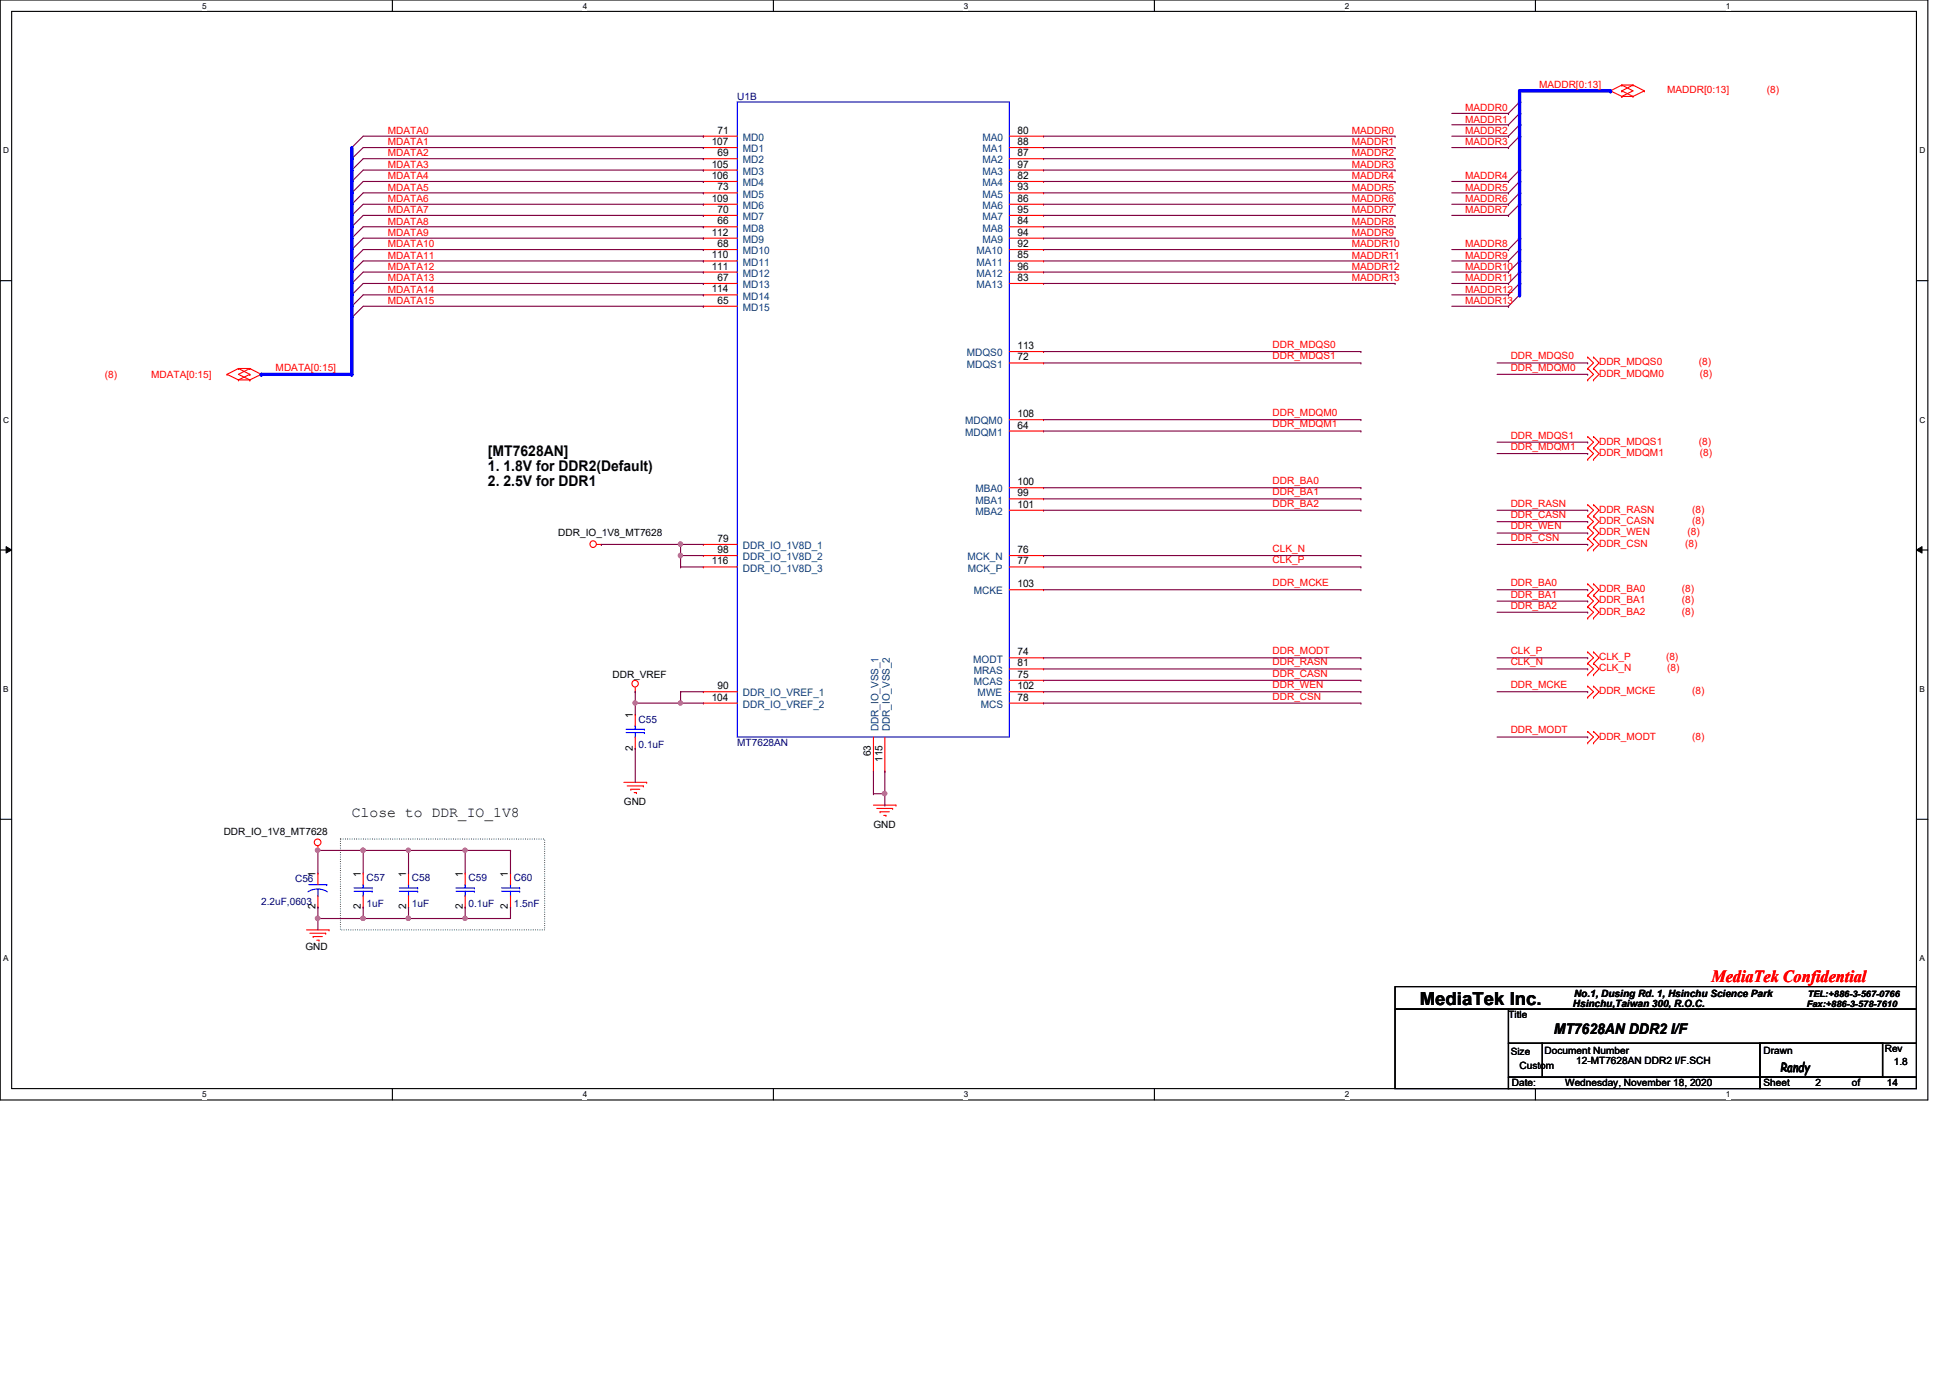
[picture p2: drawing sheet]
<svg xmlns="http://www.w3.org/2000/svg" width="297mm" height="210mm" viewBox="0 0 297 210" stroke-linecap="round" stroke-linejoin="round" font-family="sans-serif">
<path d="M0 0h293.7v167.6h-293.7zM1.8 1.7h290.1v164.1h-290.1z" fill="none" stroke="#000" stroke-width=".17"/>
<g fill="#fff">
<path d="M30.8 .2h.7v1.4h-.7z"/>
<path d="M30.8 166h.7v1.4h-.7z"/>
</g>
<path d="M59.8 0v1.7M59.8 165.8v1.8" fill="none" stroke="#000" stroke-width=".17"/>
<g fill="#fff">
<path d="M88.8 .2h.6v1.4h-.6z"/>
<path d="M88.8 166h.6v1.4h-.6z"/>
</g>
<path d="M117.8 0v1.7M117.8 165.8v1.8" fill="none" stroke="#000" stroke-width=".17"/>
<g fill="#fff">
<path d="M146.8 .2h.7v1.4h-.7z"/>
<path d="M146.8 166h.7v1.4h-.7z"/>
</g>
<path d="M175.8 0v1.7M175.8 165.8v1.8" fill="none" stroke="#000" stroke-width=".17"/>
<g fill="#fff">
<path d="M204.8 .2h.7v1.4h-.7z"/>
<path d="M204.8 166h.7v1.4h-.7z"/>
</g>
<path d="M233.9 0v1.7M233.9 165.8v1.8" fill="none" stroke="#000" stroke-width=".17"/>
<g fill="#fff">
<path d="M262.9 .2h.7v1.4h-.7z"/>
<path d="M262.9 166h.7v1.4h-.7z"/>
<path d="M.5 22.2h.9v1.4h-.9z"/>
<path d="M292.4 22.2h.9v1.4h-.9z"/>
<path d="M.5 63.2h.9v1.4h-.9z"/>
<path d="M292.4 63.2h.9v1.4h-.9z"/>
</g>
<path d="M0 42.8h1.8M291.9 42.8h1.8" fill="none" stroke="#000" stroke-width=".17"/>
<g fill="#fff">
<path d="M.5 104.3h.8v1.4h-.8z"/>
<path d="M292.4 104.3h.8v1.4h-.8z"/>
</g>
<path d="M0 83.8h1.8M291.9 83.8h1.8" fill="none" stroke="#000" stroke-width=".17"/>
<path d="M.9 83.3l.9 .5-.9 .4zM291.9 83.8l.9-.5v.9z" fill="#000"/>
<path d="M.9 83.3l.9 .5-.9 .4zM291.9 83.8l.9-.5v.9z" fill="none" stroke="#000" stroke-width=".15"/>
<g fill="#fff">
<path d="M.5 145.3h.8v1.4h-.8z"/>
<path d="M292.4 145.3h.8v1.4h-.8z"/>
</g>
<g fill="none" stroke="#000" stroke-width=".17">
<path d="M0 124.8h1.8M291.9 124.8h1.8M212.5 150.3h79.4v3.4h-79.4zM212.5 153.7h17.3v12.1h-17.3zM229.8 153.7h62.1v5.2h-62.1zM229.8 158.9h5.1v5.2h-5.1zM234.9 158.9h51.9v5.2h-51.9zM268.1 158.9h18.7v5.2h-18.7zM268.1 158.9h.1M268.1 158.9v5.2M286.8 158.9h5.1v5.2h-5.1zM229.8 164.1h38.3v1.7h-38.3z"/>
<path d="M268.1 164.1h23.8v1.7h-23.8z"/>
</g>
<path d="M51.9 127.8h31.1v13.8h-31.1z" fill="none" stroke="#008000" stroke-width=".17" stroke-dasharray="0 .3"/>
<g fill="none" stroke="#f00" stroke-width=".17">
<path d="M245.3 13.8h.1M245.3 13.8l1.8 .9M247.1 14.7h.1M247.1 13h.1M247.1 13.8h.1M247.1 13h1.6M247.1 14.7h1.6M247.1 13l-1.8 .8M247.1 13l1.6 .8-1.6 .9M247.1 13.8l1.6 .9M248.7 13h.1M248.7 14.7h.1"/>
<path d="M248.7 13l1.8 .8M248.7 13l-1.6 .8M250.5 13.8h.1M250.5 13.8l-1.8 .9M107.1 22.5h.1M107.1 20.7h.1M107.1 25.9h.1M107.1 27.6h.1M107.1 29.4h.1M107.1 31.1h.1M107.1 32.8h.1M107.1 38h.1"/>
<path d="M107.1 36.3h.1M107.1 24.2h.1M107.1 39.8h.1M107.1 34.5h.1M107.1 22.5h5.2M107.1 20.7h5.2M107.1 25.9h5.2M107.1 27.6h5.2M107.1 29.4h5.2M107.1 31.1h5.2M107.1 32.8h5.2M107.1 38h5.2"/>
<path d="M107.1 36.3h5.2M107.1 24.2h5.2M107.1 39.8h5.2M107.1 34.5h5.2M153.8 22.5h5.2M153.8 20.7h5.2M153.8 25.9h5.2M153.8 27.6h5.2M153.8 29.4h5.2M153.8 31.1h5.2M153.8 32.8h5.2M153.8 38h5.2"/>
<path d="M153.8 36.3h5.2M153.8 24.2h5.2M153.8 39.8h5.2M153.8 34.5h5.2M159 20.7h.1M159 22.5h.1M159 24.2h.1M159 25.9h.1M159 27.6h.1M159 29.4h.1M159 31.1h.1M159 32.8h.1"/>
<path d="M159 34.5h.1M159 36.3h.1M159 38h.1M159 39.8h.1M34.6 57h.1M34.6 57l1.7 .9M36.3 57.9h.1M36.3 56.1h.1M36.3 57.9h1.8M36.3 56.1h1.8M36.3 56.1l-1.7 .9M36.3 56.1l1.8 .9"/>
<path d="M38.1 56.1h.1M38.1 57.9h.1M38.1 57h.1M38.1 56.1l1.7 .9M38.1 56.1l-1.8 .9 1.8 .9M38.1 57l-1.8 .9M39.8 57h.1M39.8 57l-1.7 .9M107.1 41.4h.1M107.1 43.2h.1M107.1 44.9h.1M107.1 46.7h.1"/>
<path d="M107.1 41.4h5.2M107.1 43.2h5.2M107.1 44.9h5.2M107.1 46.7h5.2M153.8 55.3h5.2M153.8 41.4h5.2M153.8 43.2h5.2M153.8 53.6h5.2M159 55.3h.1M159 41.4h.1M159 53.6h.1M159 43.2h.1"/>
<path d="M241.8 56.1h.1M241.8 54.4h.1M241.8 57.9h.1M241.8 54.4l.9 .9-.9 .8M241.8 56.1l.9 .9-.9 .9M242.7 56.1h.1M242.7 54.4h.1M242.7 57.9h.1M242.7 54.4l.9 .9-.9 .8M242.7 56.1l.9 .9-.9 .9M153.8 63.9h5.2M153.8 65.7h5.2"/>
<path d="M153.8 74.3h5.2M153.8 76h5.2M153.8 77.7h5.2M159 63.9h.1M159 65.7h.1M159 74.3h.1M159 76h.1M159 77.7h.1M241.8 68.2h.1M241.8 66.5h.1M241.8 70h.1M241.8 78.6h.1"/>
<path d="M241.8 76.9h.1M241.8 66.5l.9 .9-.9 .8M241.8 68.2l.9 .9-.9 .9M241.8 76.9l.9 .8-.9 .9M241.8 78.6l.9 .9-.9 .8M242.7 68.2h.1M242.7 66.5h.1M242.7 70h.1M242.7 78.6h.1M242.7 76.9h.1M242.7 66.5l.9 .9-.9 .8M242.7 68.2l.9 .9-.9 .9"/>
<path d="M242.7 76.9l.9 .8-.9 .9M242.7 78.6l.9 .9-.9 .8M90.9 82.9h.7M91.6 82.9h.1M107.1 82.9h.1M107.1 84.6h.1M107.1 86.4h.1M107.1 82.9h5.2M107.1 84.6h5.2M107.1 86.4h5.2M153.8 84.6h5.2M153.8 89.8h5.2"/>
<path d="M153.8 86.4h5.2M159 84.6h.1M159 89.8h.1M159 86.4h.1M241.8 80.3h.1M241.8 82h.1M241.8 83.8h.1M241.8 90.7h.1M241.8 88.9h.1M241.8 92.4h.1M241.8 94.1h.1M241.8 99.3h.1"/>
<path d="M241.8 80.3l.9 .9-.9 .8M241.8 82l.9 .9-.9 .9M241.8 88.9l.9 .9-.9 .9M241.8 90.7l.9 .9-.9 .8M241.8 92.4l.9 .9-.9 .8M241.8 99.3l.9 .9-.9 .8M242.7 80.3h.1M242.7 82h.1M242.7 83.8h.1M242.7 90.7h.1M242.7 88.9h.1M242.7 92.4h.1"/>
<path d="M242.7 94.1h.1M242.7 99.3h.1M242.7 80.3l.9 .9-.9 .8M242.7 82l.9 .9-.9 .9M242.7 88.9l.9 .9-.9 .9M242.7 90.7l.9 .9-.9 .8M242.7 92.4l.9 .9-.9 .8M242.7 99.3l.9 .9-.9 .8M95 119.2h3.5M95.5 119.7h2.5M96.8 105.4h.1M96.8 108.8h.1"/>
<path d="M96.8 114h.1M96.8 104.7v.7M96.8 108.8v1.7M96.8 112.3v1.7M98 119.7h.1M98.5 119.2h.1M107.1 105.4h.1M107.1 107.1h.1M107.1 105.4h5.2M107.1 107.1h5.2M133.1 117.5h.1M133.1 112.3v5.2"/>
<path d="M134.8 117.5h.1M134.8 112.3v5.2M153.8 105.4h5.2M153.8 107.1h5.2M153.8 103.6h5.2M153.8 101.9h5.2M153.8 100.2h5.2M159 103.6h.1M159 101.9h.1M159 107.1h.1M159 105.4h.1M159 100.2h.1"/>
<path d="M241.8 101h.1M241.8 102.8h.1M241.8 106.2h.1M241.8 104.5h.1M241.8 113.2h.1M241.8 111.4h.1M241.8 101l.9 .9-.9 .9M241.8 104.5l.9 .9-.9 .8M241.8 111.4l.9 .9-.9 .9M242.7 101h.1M242.7 102.8h.1M242.7 106.2h.1"/>
<path d="M242.7 104.5h.1M242.7 113.2h.1M242.7 111.4h.1M242.7 101l.9 .9-.9 .9M242.7 104.5l.9 .9-.9 .8M242.7 111.4l.9 .9-.9 .9M48.4 129.5h.1M48.4 133h.1M48.4 138.2h.1M48.4 128.9v.6M48.4 133v1.7M48.4 136.4v1.8"/>
<path d="M55.3 133h.1M55.3 138.2h.1M55.3 133v1.7M55.3 136.4v1.8M62.2 133h.1M62.2 138.2h.1M62.2 133v1.7M62.2 136.4v1.8M70.9 133h.1M70.9 138.2h.1M70.9 133v1.7M70.9 136.4v1.8"/>
<path d="M77.8 133h.1M77.8 138.2h.1M77.8 133v1.7M77.8 136.4v1.8M96.1 120.2h.1M96.1 120.2h1.3M96.6 120.7h.3M96.9 120.7h.1M133.1 122.6h3.4M133.6 123.1h2.4M134.1 123.7h.1M134.1 123.7h1.4"/>
<path d="M134.6 124.2h.4M135 124.2h.1M136 123.1h.1M136.5 122.6h.1M46.7 141.6h3.4M47.2 142.2h2.4M47.7 142.7h.1M47.7 142.7h1.4M48.3 143.2h.3M48.6 143.2h.1M49.6 142.2h.1M50.1 141.6h.1"/>
<circle cx="90.3" cy="82.9" r=".5"/>
<circle cx="96.7" cy="104.1" r=".5"/>
<circle cx="48.4" cy="128.3" r=".51"/>
</g>
<g fill="none" stroke="#800040" stroke-width=".17">
<path d="M229.8 17.3h.1M229.8 19h.1M231.5 15.5l-1.7 1.8M231.5 19l-1.7 1.7M231.5 17.3l-1.7 1.7M53.6 27.6h.1M53.6 29.4h.1M53.6 39.8h.1M53.6 24.2h.1M53.6 25.9h.1M53.6 34.5h.1M53.6 36.3h.1"/>
<path d="M53.6 32.8h.1M53.6 31.1h.1M53.6 38h.1M53.6 22.5h.1M55.3 25.9l-1.7 1.7M55.3 27.6l-1.7 1.8M55.3 38l-1.7 1.8M55.3 22.5l-1.7 1.7M55.3 24.2l-1.7 1.7M55.3 32.8l-1.7 1.7M55.3 34.5l-1.7 1.8M55.3 31.1l-1.7 1.7"/>
<path d="M55.3 29.4l-1.7 1.7M55.3 36.3l-1.7 1.7M55.3 39.8l-1.7 1.6M55.3 20.7l-1.7 1.8M229.8 38h.1M229.8 31.1h.1M229.8 20.7h.1M229.8 29.4h.1M229.8 32.8h.1M229.8 39.8h.1M229.8 27.6h.1M229.8 22.5h.1"/>
<path d="M231.5 36.3l-1.7 1.7M231.5 29.4l-1.7 1.7M231.5 27.6l-1.7 1.8M231.5 31.1l-1.7 1.7M231.5 38l-1.7 1.8M231.5 25.9l-1.7 1.7M231.5 39.8l-1.7 1.6M231.5 20.7l-1.7 1.8M53.6 48.4h.1M53.6 46.7h.1M53.6 43.2h.1M53.6 44.9h.1"/>
<path d="M53.6 41.4h.1M55.3 46.7l-1.7 1.7M55.3 44.9l-1.7 1.8M55.3 41.4l-1.7 1.8M55.3 43.2l-1.7 1.7M229.8 44.9h.1M229.8 43.2h.1M229.8 41.4h.1M229.8 46.7h.1M231.5 43.2l-1.7 1.7M231.5 41.4l-1.7 1.8M231.5 44.9l-1.7 1.8"/>
<path d="M48.4 139.9h.1M48.4 139.9h6.9"/>
</g>
<g fill="none" stroke="#00f" stroke-width=".17">
<path d="M112.3 15.5h41.5v96.8h-41.5zM95.4 111.1h2.8M95.4 111.6h2.8M96.8 112.3h.1M96.8 110.5h.1M96.8 110.5v.6M96.8 111.6v.7M98.2 111.1h.1M98.2 111.6h.1M47 134.7h2.8M48.4 136.4h.1M48.4 135.4a2.49 2.49 0 0 1 1.5 .4"/>
<path d="M48.4 135.4a2.53 2.53 0 0 0-1.5 .4M48.4 135.4v1M49.8 134.7h.1M53.9 135.3h2.8M53.9 135.8h2.8M55.3 136.4h.1M55.3 134.7h.1M55.3 134.7v.6M55.3 135.8v.6M56.7 135.3h.1M56.7 135.8h.1M60.8 135.3h2.8"/>
<path d="M60.8 135.8h2.8M62.2 136.4h.1M62.2 134.7h.1M62.2 134.7v.6M62.2 135.8v.6M63.6 135.3h.1M63.6 135.8h.1M69.5 135.3h2.8M69.5 135.8h2.8M70.9 136.4h.1M70.9 134.7h.1M70.9 134.7v.6"/>
<path d="M70.9 135.8v.6M72.3 135.3h.1M72.3 135.8h.1M76.4 135.3h2.8M76.4 135.8h2.8M77.8 136.4h.1M77.8 134.7h.1M77.8 134.7v.6M77.8 135.8v.6M79.2 135.3h.1M79.2 135.8h.1"/>
</g>
<circle cx="55.3" cy="139.9" r=".32" fill="#f0f"/>
<circle cx="55.3" cy="139.9" r=".32" fill="none" stroke="#f0f" stroke-width=".17"/>
<circle cx="48.4" cy="139.9" r=".33" fill="#f0f"/>
<circle cx="48.4" cy="139.9" r=".33" fill="none" stroke="#f0f" stroke-width=".17"/>
<path d="M96.8 114h.1M96.8 114v5.2M48.4 129.5h.1M48.4 129.5v3.5M70.9 139.9h.1M70.9 139.9h6.9" fill="none" stroke="#800040" stroke-width=".17"/>
<circle cx="70.8" cy="139.9" r=".32" fill="#f0f"/>
<circle cx="70.8" cy="139.9" r=".32" fill="none" stroke="#f0f" stroke-width=".17"/>
<path d="M103.7 84.6h.1M103.7 84.6v1.8" fill="none" stroke="#800040" stroke-width=".17"/>
<circle cx="103.6" cy="84.6" r=".33" fill="#f0f"/>
<circle cx="103.6" cy="84.6" r=".33" fill="none" stroke="#f0f" stroke-width=".17"/>
<path d="M103.7 107.1h.1M103.7 107.1h3.4" fill="none" stroke="#800040" stroke-width=".17"/>
<circle cx="103.6" cy="107.1" r=".32" fill="#f0f"/>
<circle cx="103.6" cy="107.1" r=".32" fill="none" stroke="#f0f" stroke-width=".17"/>
<g fill="none" stroke="#800040" stroke-width=".17">
<path d="M91.6 82.9h.1M91.6 82.9h12.1M103.7 86.4h.1M103.7 86.4h3.4M96.8 105.4h.1M96.8 105.4v1.7M103.7 105.4h.1M103.7 105.4v1.7M48.4 138.2h.1M48.4 129.5h.1M48.4 129.5h6.9M48.4 138.2v1.7"/>
<path d="M70.9 129.5h.1M70.9 129.5h6.9"/>
</g>
<circle cx="55.3" cy="129.5" r=".32" fill="#f0f"/>
<circle cx="55.3" cy="129.5" r=".32" fill="none" stroke="#f0f" stroke-width=".17"/>
<circle cx="48.4" cy="129.5" r=".33" fill="#f0f"/>
<circle cx="48.4" cy="129.5" r=".33" fill="none" stroke="#f0f" stroke-width=".17"/>
<path d="M103.7 82.9h.1M103.7 82.9h3.4M48.4 139.9h.1M48.4 139.9v1.7M62.2 129.5h.1M62.2 129.5v3.5M70.9 138.2h.1M70.9 138.2v1.7" fill="none" stroke="#800040" stroke-width=".17"/>
<circle cx="62.2" cy="129.5" r=".32" fill="#f0f"/>
<circle cx="62.2" cy="129.5" r=".32" fill="none" stroke="#f0f" stroke-width=".17"/>
<path d="M55.3 138.2h.1M55.3 139.9h.1M55.3 138.2v1.7M55.3 139.9h6.9" fill="none" stroke="#800040" stroke-width=".17"/>
<circle cx="62.2" cy="139.9" r=".32" fill="#f0f"/>
<circle cx="62.2" cy="139.9" r=".32" fill="none" stroke="#f0f" stroke-width=".17"/>
<circle cx="55.3" cy="139.9" r=".32" fill="#f0f"/>
<circle cx="55.3" cy="139.9" r=".32" fill="none" stroke="#f0f" stroke-width=".17"/>
<path d="M103.7 105.4h.1M103.7 105.4h3.4M70.9 129.5h.1M70.9 129.5v3.5" fill="none" stroke="#800040" stroke-width=".17"/>
<circle cx="70.8" cy="129.5" r=".32" fill="#f0f"/>
<circle cx="70.8" cy="129.5" r=".32" fill="none" stroke="#f0f" stroke-width=".17"/>
<g fill="none" stroke="#800040" stroke-width=".17">
<path d="M103.7 84.6h.1M103.7 84.6h3.4M96.8 107.1h.1M96.8 107.1v1.7M55.3 129.5h.1M55.3 129.5v3.5M62.2 138.2h.1M62.2 139.9h.1M62.2 138.2v1.7M62.2 139.9h8.7M77.8 138.2h.1M77.8 129.5h.1"/>
<path d="M77.8 129.5v3.5M77.8 138.2v1.7"/>
</g>
<circle cx="62.2" cy="139.9" r=".32" fill="#f0f"/>
<circle cx="62.2" cy="139.9" r=".32" fill="none" stroke="#f0f" stroke-width=".17"/>
<path d="M96.8 107.1h.1M96.8 107.1h6.9" fill="none" stroke="#800040" stroke-width=".17"/>
<circle cx="96.7" cy="107.1" r=".32" fill="#f0f"/>
<circle cx="96.7" cy="107.1" r=".32" fill="none" stroke="#f0f" stroke-width=".17"/>
<path d="M103.7 82.9h.1M103.7 82.9v1.7" fill="none" stroke="#800040" stroke-width=".17"/>
<circle cx="103.6" cy="82.9" r=".33" fill="#f0f"/>
<circle cx="103.6" cy="82.9" r=".33" fill="none" stroke="#f0f" stroke-width=".17"/>
<path d="M55.3 129.5h.1M55.3 129.5h15.6M62.2 129.5h.1" fill="none" stroke="#800040" stroke-width=".17"/>
<circle cx="55.3" cy="129.5" r=".32" fill="#f0f"/>
<circle cx="55.3" cy="129.5" r=".32" fill="none" stroke="#f0f" stroke-width=".17"/>
<g fill="none" stroke="#800040" stroke-width=".17">
<path d="M55.3 34.5h51.8M55.3 25.9h51.8M55.3 32.8h51.8M55.3 31.1h51.8M55.3 29.4h51.8M55.3 22.5h51.8M55.3 20.7h51.8M55.3 27.6h51.8M55.3 24.2h51.8M107.1 34.5h.1M107.1 25.9h.1M107.1 32.8h.1"/>
<path d="M107.1 31.1h.1M107.1 29.4h.1M107.1 22.5h.1M107.1 20.7h.1M107.1 27.6h.1M107.1 24.2h.1"/>
</g>
<path d="M39.8 57h13.8" fill="none" stroke="#00f" stroke-width=".51"/>
<circle cx="39.8" cy="57" r=".25" fill="#00f"/>
<path d="M53.6 22.5v1.7" fill="none" stroke="#00f" stroke-width=".51"/>
<circle cx="53.6" cy="24.2" r=".25" fill="#00f"/>
<g fill="none" stroke="#800040" stroke-width=".17">
<path d="M55.3 36.3h51.8M55.3 38h51.8M55.3 39.8h51.8M107.1 36.3h.1M107.1 38h.1M107.1 39.8h.1M55.3 44.9h51.8M55.3 43.2h51.8M55.3 46.7h51.8M55.3 41.4h51.8M107.1 44.9h.1M107.1 43.2h.1"/>
<path d="M107.1 46.7h.1M107.1 41.4h.1M159 43.2h53.5M212.5 43.2h.1"/>
</g>
<path d="M231.5 13.8v1.7" fill="none" stroke="#00f" stroke-width=".51"/>
<circle cx="231.5" cy="15.5" r=".25" fill="#00f"/>
<path d="M231.5 13.8h13.8" fill="none" stroke="#00f" stroke-width=".51"/>
<circle cx="245.3" cy="13.8" r=".25" fill="#00f"/>
<g fill="none" stroke="#800040" stroke-width=".17">
<path d="M221.1 17.3h8.7M221.1 19h8.7M229.8 17.3h.1M229.8 19h.1M159 20.7h53.5M159 22.5h53.5M159 29.4h53.5M159 32.8h53.5M159 27.6h53.5M159 31.1h53.5M159 38h53.5M159 39.8h53.5"/>
<path d="M159 24.2h53.5M159 25.9h53.5M159 34.5h53.5M159 36.3h53.5M212.5 20.7h.1M212.5 22.5h.1M212.5 24.2h.1M212.5 25.9h.1M212.5 31.1h.1M212.5 32.8h.1M212.5 27.6h.1M212.5 29.4h.1"/>
<path d="M212.5 39.8h.1M212.5 34.5h.1M212.5 38h.1M212.5 36.3h.1M221.1 20.7h8.7M221.1 22.5h8.7M221.1 29.4h8.7M221.1 32.8h8.7M221.1 27.6h8.7M221.1 31.1h8.7M221.1 38h8.7M221.1 39.8h8.7"/>
<path d="M229.8 20.7h.1M229.8 22.5h.1M229.8 29.4h.1M229.8 32.8h.1M229.8 27.6h.1M229.8 31.1h.1M229.8 38h.1M229.8 39.8h.1M159 41.4h53.5M159 53.6h48.3M159 55.3h48.3M207.3 53.6h.1"/>
<path d="M207.3 55.3h.1M212.5 41.4h.1M221.1 43.2h8.7M221.1 44.9h8.7M221.1 41.4h8.7M221.1 46.7h8.7M228 55.3h13.8M228 57h13.8M229.8 43.2h.1M229.8 44.9h.1M229.8 41.4h.1M229.8 46.7h.1"/>
<path d="M241.8 55.3h.1M241.8 57h.1M159 77.7h48.3M159 74.3h48.3M159 76h48.3M159 65.7h48.3M159 63.9h48.3M207.3 77.7h.1M207.3 74.3h.1M207.3 76h.1M207.3 65.7h.1M207.3 63.9h.1"/>
<path d="M228 77.7h13.8M228 79.5h13.8M228 67.4h13.8M228 69.1h13.8M241.8 79.5h.1M241.8 77.7h.1M241.8 67.4h.1M241.8 69.1h.1M159 84.6h48.3M159 86.4h48.3M159 89.8h48.3M207.3 84.6h.1"/>
<path d="M207.3 86.4h.1M207.3 89.8h.1M228 93.3h13.8M228 81.2h13.8M228 82.9h13.8M228 91.6h13.8M228 89.8h13.8M241.8 93.3h.1M241.8 81.2h.1M241.8 82.9h.1M241.8 91.6h.1M241.8 89.8h.1"/>
<path d="M133.1 117.5v3.4M159 100.2h48.3M159 101.9h48.3M159 105.4h48.3M159 107.1h48.3M159 103.6h48.3M207.3 105.4h.1M207.3 101.9h.1M207.3 107.1h.1M207.3 103.6h.1M207.3 100.2h.1M228 100.2h13.8"/>
<path d="M228 112.3h13.8M228 101.9h13.8M228 105.4h13.8M241.8 100.2h.1M241.8 112.3h.1M241.8 101.9h.1M241.8 105.4h.1M133.1 120.9h.1M133.1 120.9h1.7M134.8 120.9h.1"/>
</g>
<circle cx="134.8" cy="120.9" r=".33" fill="#f0f"/>
<circle cx="134.8" cy="120.9" r=".33" fill="none" stroke="#f0f" stroke-width=".17"/>
<path d="M134.8 117.5h.1M134.8 117.5v5.1M134.8 122.6h.1" fill="none" stroke="#800040" stroke-width=".17"/>
<path d="M53.6 29.4v1.7" fill="none" stroke="#00f" stroke-width=".51"/>
<circle cx="53.6" cy="31.1" r=".25" fill="#00f"/>
<path d="M53.6 32.8v1.7" fill="none" stroke="#00f" stroke-width=".51"/>
<circle cx="53.6" cy="34.5" r=".25" fill="#00f"/>
<path d="M53.6 38v1.8" fill="none" stroke="#00f" stroke-width=".51"/>
<circle cx="53.6" cy="39.8" r=".25" fill="#00f"/>
<path d="M53.6 41.4v1.8" fill="none" stroke="#00f" stroke-width=".51"/>
<circle cx="53.6" cy="43.2" r=".25" fill="#00f"/>
<path d="M53.6 43.2v1.7" fill="none" stroke="#00f" stroke-width=".51"/>
<circle cx="53.6" cy="44.9" r=".25" fill="#00f"/>
<path d="M53.6 44.9v1.8" fill="none" stroke="#00f" stroke-width=".51"/>
<circle cx="53.6" cy="46.7" r=".25" fill="#00f"/>
<path d="M53.6 48.4v8.6" fill="none" stroke="#00f" stroke-width=".51"/>
<circle cx="53.6" cy="57" r=".25" fill="#00f"/>
<path d="M53.6 46.7v1.7" fill="none" stroke="#00f" stroke-width=".51"/>
<circle cx="53.6" cy="48.4" r=".25" fill="#00f"/>
<path d="M53.6 39.8v1.6" fill="none" stroke="#00f" stroke-width=".51"/>
<circle cx="53.6" cy="41.4" r=".25" fill="#00f"/>
<path d="M53.6 36.3v1.7" fill="none" stroke="#00f" stroke-width=".51"/>
<circle cx="53.6" cy="38" r=".25" fill="#00f"/>
<path d="M53.6 34.5v1.8" fill="none" stroke="#00f" stroke-width=".51"/>
<circle cx="53.6" cy="36.3" r=".25" fill="#00f"/>
<path d="M53.6 31.1v1.7" fill="none" stroke="#00f" stroke-width=".51"/>
<circle cx="53.6" cy="32.8" r=".25" fill="#00f"/>
<path d="M53.6 24.2v1.7" fill="none" stroke="#00f" stroke-width=".51"/>
<circle cx="53.6" cy="25.9" r=".25" fill="#00f"/>
<path d="M53.6 27.6v1.8" fill="none" stroke="#00f" stroke-width=".51"/>
<circle cx="53.6" cy="29.4" r=".25" fill="#00f"/>
<path d="M53.6 25.9v1.7" fill="none" stroke="#00f" stroke-width=".51"/>
<circle cx="53.6" cy="27.6" r=".25" fill="#00f"/>
<path d="M231.5 19v1.7" fill="none" stroke="#00f" stroke-width=".51"/>
<circle cx="231.5" cy="20.7" r=".25" fill="#00f"/>
<path d="M231.5 20.7v5.2" fill="none" stroke="#00f" stroke-width=".51"/>
<circle cx="231.5" cy="25.9" r=".25" fill="#00f"/>
<path d="M231.5 27.6v1.8" fill="none" stroke="#00f" stroke-width=".51"/>
<circle cx="231.5" cy="29.4" r=".25" fill="#00f"/>
<path d="M231.5 31.1v5.2" fill="none" stroke="#00f" stroke-width=".51"/>
<circle cx="231.5" cy="36.3" r=".25" fill="#00f"/>
<path d="M231.5 36.3v1.7" fill="none" stroke="#00f" stroke-width=".51"/>
<circle cx="231.5" cy="38" r=".25" fill="#00f"/>
<path d="M231.5 39.8v1.6" fill="none" stroke="#00f" stroke-width=".51"/>
<circle cx="231.5" cy="41.4" r=".25" fill="#00f"/>
<path d="M231.5 43.2v1.7" fill="none" stroke="#00f" stroke-width=".51"/>
<circle cx="231.5" cy="44.9" r=".25" fill="#00f"/>
<path d="M231.5 41.4v1.8" fill="none" stroke="#00f" stroke-width=".51"/>
<circle cx="231.5" cy="43.2" r=".25" fill="#00f"/>
<path d="M231.5 38v1.8" fill="none" stroke="#00f" stroke-width=".51"/>
<circle cx="231.5" cy="39.8" r=".25" fill="#00f"/>
<path d="M231.5 29.4v1.7" fill="none" stroke="#00f" stroke-width=".51"/>
<circle cx="231.5" cy="31.1" r=".25" fill="#00f"/>
<path d="M231.5 25.9v1.7" fill="none" stroke="#00f" stroke-width=".51"/>
<circle cx="231.5" cy="27.6" r=".25" fill="#00f"/>
<path d="M231.5 17.3v1.7" fill="none" stroke="#00f" stroke-width=".51"/>
<circle cx="231.5" cy="19" r=".25" fill="#00f"/>
<path d="M231.5 15.5v1.8" fill="none" stroke="#00f" stroke-width=".51"/>
<circle cx="231.5" cy="17.3" r=".25" fill="#00f"/>
<circle cx="55.3" cy="139.9" r=".32" fill="#f0f"/>
<circle cx="55.3" cy="139.9" r=".32" fill="none" stroke="#f0f" stroke-width=".17"/>
<circle cx="48.4" cy="139.9" r=".33" fill="#f0f"/>
<circle cx="48.4" cy="139.9" r=".33" fill="none" stroke="#f0f" stroke-width=".17"/>
<circle cx="70.8" cy="139.9" r=".32" fill="#f0f"/>
<circle cx="70.8" cy="139.9" r=".32" fill="none" stroke="#f0f" stroke-width=".17"/>
<circle cx="103.6" cy="84.6" r=".33" fill="#f0f"/>
<circle cx="103.6" cy="84.6" r=".33" fill="none" stroke="#f0f" stroke-width=".17"/>
<circle cx="103.6" cy="107.1" r=".32" fill="#f0f"/>
<circle cx="103.6" cy="107.1" r=".32" fill="none" stroke="#f0f" stroke-width=".17"/>
<circle cx="55.3" cy="129.5" r=".32" fill="#f0f"/>
<circle cx="55.3" cy="129.5" r=".32" fill="none" stroke="#f0f" stroke-width=".17"/>
<circle cx="48.4" cy="129.5" r=".33" fill="#f0f"/>
<circle cx="48.4" cy="129.5" r=".33" fill="none" stroke="#f0f" stroke-width=".17"/>
<circle cx="62.2" cy="129.5" r=".32" fill="#f0f"/>
<circle cx="62.2" cy="129.5" r=".32" fill="none" stroke="#f0f" stroke-width=".17"/>
<circle cx="62.2" cy="139.9" r=".32" fill="#f0f"/>
<circle cx="62.2" cy="139.9" r=".32" fill="none" stroke="#f0f" stroke-width=".17"/>
<circle cx="55.3" cy="139.9" r=".32" fill="#f0f"/>
<circle cx="55.3" cy="139.9" r=".32" fill="none" stroke="#f0f" stroke-width=".17"/>
<circle cx="70.8" cy="129.5" r=".32" fill="#f0f"/>
<circle cx="70.8" cy="129.5" r=".32" fill="none" stroke="#f0f" stroke-width=".17"/>
<circle cx="62.2" cy="139.9" r=".32" fill="#f0f"/>
<circle cx="62.2" cy="139.9" r=".32" fill="none" stroke="#f0f" stroke-width=".17"/>
<circle cx="96.7" cy="107.1" r=".32" fill="#f0f"/>
<circle cx="96.7" cy="107.1" r=".32" fill="none" stroke="#f0f" stroke-width=".17"/>
<circle cx="103.6" cy="82.9" r=".33" fill="#f0f"/>
<circle cx="103.6" cy="82.9" r=".33" fill="none" stroke="#f0f" stroke-width=".17"/>
<circle cx="55.3" cy="129.5" r=".32" fill="#f0f"/>
<circle cx="55.3" cy="129.5" r=".32" fill="none" stroke="#f0f" stroke-width=".17"/>
<circle cx="134.8" cy="120.9" r=".33" fill="#f0f"/>
<circle cx="134.8" cy="120.9" r=".33" fill="none" stroke="#f0f" stroke-width=".17"/>
<text font-size="2.8" x="216.3" y="153">MediaTek Inc.</text>
<text font-size="2.6" fill="#f00" x="260.7" y="149.6">MediaTek Confidential</text>
<g font-size="2.2">
<text x="74.3" y="69.4">[MT7628AN]</text>
<text x="74.3" y="71.8">1. 1.8V for DDR2(Default)</text>
<text x="74.3" y="74.1">2. 2.5V for DDR1</text>
<text x="53.6" y="124.5">Close to DDR_IO_1V8</text>
<text x="236.7" y="157.5">MT7628AN DDR2 I/F</text>
</g>
<text font-size="2" x="271.2" y="163.2">Randy</text>
<g font-size="1.6">
<text x="108.4" y="22.1">107</text>
<text x="109.3" y="20.4">71</text>
<text x="109.3" y="23.8">69</text>
<text x="155" y="20.4">80</text>
<text x="155" y="22.1">88</text>
<text x="155" y="23.8">87</text>
<text x="108.4" y="25.5">105</text>
<text x="108.4" y="27.3">106</text>
<text x="109.3" y="29">73</text>
<text x="155" y="25.5">97</text>
<text x="155" y="27.3">82</text>
<text x="155" y="29">93</text>
<text x="108.4" y="30.7">109</text>
<text x="108.4" y="35.9">112</text>
<text x="109.3" y="32.4">70</text>
<text x="109.3" y="34.2">66</text>
<text x="155" y="30.7">86</text>
<text x="155" y="32.4">95</text>
<text x="155" y="34.2">84</text>
<text x="155" y="35.9">94</text>
<text x="108.4" y="39.4">110</text>
<text x="108.4" y="41.1">111</text>
<text x="109.3" y="37.6">68</text>
<text x="155" y="37.6">92</text>
<text x="155" y="39.4">85</text>
<text x="155" y="41.1">96</text>
<text x="108.4" y="44.5">114</text>
<text x="109.3" y="42.8">67</text>
<text x="109.3" y="46.3">65</text>
<text x="155" y="42.8">83</text>
<text x="155" y="53.2">113</text>
<text x="155" y="54.9">72</text>
<text x="155" y="63.5">108</text>
<text x="155" y="65.3">64</text>
<text x="155" y="73.9">100</text>
<text x="155" y="75.6">99</text>
<text x="155" y="77.3">101</text>
<text x="109.3" y="82.5">79</text>
<text x="108.4" y="86">116</text>
<text x="109.3" y="84.2">98</text>
<text x="155" y="84.2">76</text>
<text x="155" y="89.5">103</text>
<text x="155" y="86">77</text>
<text x="155" y="101.5">81</text>
<text x="155" y="99.8">74</text>
<text x="108.4" y="106.7">104</text>
<text x="109.3" y="105">90</text>
<text x="155" y="103.3">75</text>
<text x="155" y="106.7">78</text>
<text x="155" y="105">102</text>
<text x="96.4" y="109.3" transform="rotate(-90 96.4 109.3)">1</text>
<text x="96.4" y="114.3" transform="rotate(-90 96.4 114.3)">2</text>
<text x="132.7" y="115.2" transform="rotate(-90 132.7 115.2)">63</text>
<text x="134.4" y="116" transform="rotate(-90 134.4 116)">115</text>
<text x="48" y="133.5" transform="rotate(-90 48 133.5)">1</text>
<text x="54.9" y="133.5" transform="rotate(-90 54.9 133.5)">1</text>
<text x="61.8" y="133.5" transform="rotate(-90 61.8 133.5)">1</text>
<text x="70.5" y="133.5" transform="rotate(-90 70.5 133.5)">1</text>
<text x="77.4" y="133.5" transform="rotate(-90 77.4 133.5)">1</text>
<text x="48" y="138.5" transform="rotate(-90 48 138.5)">2</text>
<text x="54.9" y="138.5" transform="rotate(-90 54.9 138.5)">2</text>
<text x="61.8" y="138.5" transform="rotate(-90 61.8 138.5)">2</text>
<text x="70.5" y="138.5" transform="rotate(-90 70.5 138.5)">2</text>
<text x="77.4" y="138.5" transform="rotate(-90 77.4 138.5)">2</text>
</g>
<g font-size="1.6" fill="#004080">
<text x="113.2" y="23.2">MD1</text>
<text x="113.2" y="21.5">MD0</text>
<text x="149.6" y="21.5">MA0</text>
<text x="149.6" y="23.2">MA1</text>
<text x="113.2" y="26.6">MD3</text>
<text x="113.2" y="28.4">MD4</text>
<text x="113.2" y="24.9">MD2</text>
<text x="149.6" y="24.9">MA2</text>
<text x="149.6" y="26.6">MA3</text>
<text x="149.6" y="28.4">MA4</text>
<text x="113.2" y="30.1">MD5</text>
<text x="113.2" y="31.8">MD6</text>
<text x="113.2" y="33.5">MD7</text>
<text x="113.2" y="35.3">MD8</text>
<text x="149.6" y="30.1">MA5</text>
<text x="149.6" y="31.8">MA6</text>
<text x="149.6" y="33.5">MA7</text>
<text x="149.6" y="35.3">MA8</text>
<text x="113.2" y="38.7">MD10</text>
<text x="113.2" y="37">MD9</text>
<text x="113.2" y="40.5">MD11</text>
<text x="148.8" y="38.7">MA10</text>
<text x="148.8" y="40.5">MA11</text>
<text x="149.6" y="37">MA9</text>
<text x="113.2" y="42.2">MD12</text>
<text x="113.2" y="43.9">MD13</text>
<text x="113.2" y="45.6">MD14</text>
<text x="113.2" y="47.4">MD15</text>
<text x="148.8" y="42.2">MA12</text>
<text x="148.8" y="43.9">MA13</text>
<text x="147.3" y="56">MDQS1</text>
<text x="147.3" y="54.3">MDQS0</text>
<text x="147" y="64.6">MDQM0</text>
<text x="147" y="66.4">MDQM1</text>
<text x="148.6" y="75">MBA0</text>
<text x="148.6" y="76.7">MBA1</text>
<text x="113.2" y="83.7">DDR_IO_1V8D_1</text>
<text x="148.6" y="78.4">MBA2</text>
<text x="113.2" y="85.3">DDR_IO_1V8D_2</text>
<text x="113.2" y="87.1">DDR_IO_1V8D_3</text>
<text x="147.4" y="85.3">MCK_N</text>
<text x="147.4" y="87.1">MCK_P</text>
<text x="148.3" y="90.6">MCKE</text>
<text x="148.2" y="100.9">MODT</text>
<text x="113.2" y="106.1">DDR_IO_VREF_1</text>
<text x="113.2" y="107.8">DDR_IO_VREF_2</text>
<text x="148.3" y="104.4">MCAS</text>
<text x="148.3" y="102.6">MRAS</text>
<text x="148.9" y="106.1">MWE</text>
<text x="149.4" y="107.8">MCS</text>
<text x="133.8" y="111.4" transform="rotate(-90 133.8 111.4)">DDR_IO_VSS_1</text>
<text x="135.5" y="111.4" transform="rotate(-90 135.5 111.4)">DDR_IO_VSS_2</text>
</g>
<g font-size="1.5" fill="#000080">
<text x="112.3" y="15.2">U1B</text>
<text x="97.3" y="110.1">C55</text>
<text x="112.3" y="113.7">MT7628AN</text>
<text x="97.3" y="114">0.1uF</text>
<text x="39.8" y="137.8">2.2uF,0603</text>
<text x="45" y="134.4">C56</text>
<text x="55.8" y="134.2">C57</text>
<text x="62.7" y="134.2">C58</text>
<text x="71.4" y="134.2">C59</text>
<text x="78.3" y="134.2">C60</text>
<text x="55.8" y="138.2">1uF</text>
<text x="62.7" y="138.2">1uF</text>
<text x="71.4" y="138.2">0.1uF</text>
<text x="78.3" y="138.2">1.5nF</text>
</g>
<g font-size="1.5" fill="#f00">
<text x="223.2" y="16.9">MADDR0</text>
<text x="234.4" y="13.3">MADDR[0:13]</text>
<text x="254" y="14.2">MADDR[0:13]</text>
<text x="269.2" y="14.2">(8)</text>
<text x="59.1" y="22.1">MDATA1</text>
<text x="59.1" y="20.4">MDATA0</text>
<text x="59.1" y="23.8">MDATA2</text>
<text x="205.9" y="20.4">MADDR0</text>
<text x="205.9" y="22.1">MADDR1</text>
<text x="205.9" y="23.8">MADDR2</text>
<text x="223.2" y="18.7">MADDR1</text>
<text x="223.2" y="20.4">MADDR2</text>
<text x="223.2" y="22.1">MADDR3</text>
<text x="59.1" y="25.6">MDATA3</text>
<text x="59.1" y="29">MDATA5</text>
<text x="59.1" y="27.3">MDATA4</text>
<text x="205.9" y="25.6">MADDR3</text>
<text x="205.9" y="27.3">MADDR4</text>
<text x="205.9" y="29">MADDR5</text>
<text x="223.2" y="29">MADDR5</text>
<text x="223.2" y="27.3">MADDR4</text>
<text x="59.1" y="34.2">MDATA8</text>
<text x="59.1" y="32.5">MDATA7</text>
<text x="59.1" y="30.8">MDATA6</text>
<text x="59.1" y="35.9">MDATA9</text>
<text x="205.9" y="30.8">MADDR6</text>
<text x="205.9" y="32.5">MADDR7</text>
<text x="205.9" y="34.2">MADDR8</text>
<text x="205.9" y="35.9">MADDR9</text>
<text x="223.2" y="32.5">MADDR7</text>
<text x="223.2" y="30.8">MADDR6</text>
<text x="59.1" y="37.7">MDATA10</text>
<text x="59.1" y="39.4">MDATA11</text>
<text x="59.1" y="41.1">MDATA12</text>
<text x="205.9" y="39.4">MADDR11</text>
<text x="205.9" y="41.1">MADDR12</text>
<text x="205.9" y="37.7">MADDR10</text>
<text x="223.2" y="37.7">MADDR8</text>
<text x="223.2" y="41.1">MADDR10</text>
<text x="223.2" y="39.4">MADDR9</text>
<text x="59.1" y="44.6">MDATA14</text>
<text x="59.1" y="42.8">MDATA13</text>
<text x="59.1" y="46.3">MDATA15</text>
<text x="205.9" y="42.8">MADDR13</text>
<text x="223.2" y="42.8">MADDR11</text>
<text x="223.2" y="44.6">MADDR12</text>
<text x="223.2" y="46.3">MADDR13</text>
<text x="193.8" y="53">DDR_MDQS0</text>
<text x="16" y="57.5">(8)</text>
<text x="23" y="57.5">MDATA[0:15]</text>
<text x="42" y="56.5">MDATA[0:15]</text>
<text x="193.8" y="54.7">DDR_MDQS1</text>
<text x="230.1" y="54.7">DDR_MDQS0</text>
<text x="230.1" y="56.5">DDR_MDQM0</text>
<text x="243.6" y="55.6">DDR_MDQS0</text>
<text x="243.6" y="57.4">DDR_MDQM0</text>
<text x="258.8" y="55.6">(8)</text>
<text x="258.9" y="57.4">(8)</text>
<text x="193.8" y="65.1">DDR_MDQM1</text>
<text x="193.8" y="63.4">DDR_MDQM0</text>
<text x="230.1" y="66.8">DDR_MDQS1</text>
<text x="230.1" y="68.5">DDR_MDQM1</text>
<text x="243.6" y="67.7">DDR_MDQS1</text>
<text x="243.6" y="69.5">DDR_MDQM1</text>
<text x="258.8" y="67.7">(8)</text>
<text x="258.9" y="69.5">(8)</text>
<text x="193.8" y="77.2">DDR_BA2</text>
<text x="193.8" y="73.7">DDR_BA0</text>
<text x="193.8" y="75.4">DDR_BA1</text>
<text x="230.1" y="77.2">DDR_RASN</text>
<text x="230.1" y="78.9">DDR_CASN</text>
<text x="230.1" y="80.6">DDR_WEN</text>
<text x="230.1" y="82.4">DDR_CSN</text>
<text x="243.6" y="78.1">DDR_RASN</text>
<text x="243.6" y="79.8">DDR_CASN</text>
<text x="243.6" y="81.5">DDR_WEN</text>
<text x="243.6" y="83.3">DDR_CSN</text>
<text x="256.7" y="83.3">(8)</text>
<text x="257" y="81.5">(8)</text>
<text x="257.8" y="78.1">(8)</text>
<text x="257.8" y="79.8">(8)</text>
<text x="193.8" y="84.1">CLK_N</text>
<text x="193.8" y="85.8">CLK_P</text>
<text x="193.8" y="89.3">DDR_MCKE</text>
<text x="230.1" y="89.3">DDR_BA0</text>
<text x="230.1" y="92.7">DDR_BA2</text>
<text x="230.1" y="91">DDR_BA1</text>
<text x="243.6" y="90.2">DDR_BA0</text>
<text x="243.6" y="91.9">DDR_BA1</text>
<text x="243.6" y="93.6">DDR_BA2</text>
<text x="256.2" y="90.2">(8)</text>
<text x="256.2" y="91.9">(8)</text>
<text x="256.2" y="93.6">(8)</text>
<text x="193.8" y="101.3">DDR_RASN</text>
<text x="193.8" y="99.7">DDR_MODT</text>
<text x="230.1" y="99.7">CLK_P</text>
<text x="230.1" y="101.3">CLK_N</text>
<text x="243.6" y="100.5">CLK_P</text>
<text x="253.8" y="100.5">(8)</text>
<text x="193.8" y="104.8">DDR_WEN</text>
<text x="193.8" y="106.6">DDR_CSN</text>
<text x="193.8" y="103.1">DDR_CASN</text>
<text x="230.1" y="104.8">DDR_MCKE</text>
<text x="243.6" y="102.3">CLK_N</text>
<text x="243.6" y="105.7">DDR_MCKE</text>
<text x="254" y="102.3">(8)</text>
<text x="257.8" y="105.7">(8)</text>
<text x="230.1" y="111.7">DDR_MODT</text>
<text x="243.6" y="112.6">DDR_MODT</text>
<text x="257.8" y="112.6">(8)</text>
</g>
<g font-size="1.5">
<text x="85" y="81.7">DDR_IO_1V8_MT7628</text>
<text x="93.3" y="103.3">DDR_VREF</text>
<text x="95" y="122.6">GND</text>
<text x="34.1" y="127.1">DDR_IO_1V8_MT7628</text>
<text x="133.1" y="126.1">GND</text>
<text x="46.5" y="144.8">GND</text>
<text x="229.8" y="155.1">Title</text>
<text x="239.6" y="153.4">Hsinchu,Taiwan 300, R.O.C.</text>
<text x="239.8" y="151.8">No.1, Dusing Rd. 1, Hsinchu Science Park</text>
<text x="230.1" y="160.7">Size</text>
<text x="235.3" y="160.5">Document Number</text>
<text x="268.6" y="160.5">Drawn</text>
<text x="287.1" y="160.3">Rev</text>
<text x="230.3" y="165.5">Date:</text>
<text x="231.5" y="162.9">Custom</text>
<text x="238.4" y="165.5">Wednesday, November 18, 2020</text>
<text x="240.1" y="162.1">12-MT7628AN DDR2 I/F.SCH</text>
<text x="268.6" y="165.5">Sheet</text>
<text x="276.6" y="165.5">2</text>
<text x="282.1" y="165.5">of</text>
<text x="287.4" y="165.5">14</text>
<text x="288.5" y="162.2">1.8</text>
</g>
<g font-size="1.4">
<text x="275.2" y="153.4">Fax:+886-3-578-7610</text>
<text x="275.4" y="151.8">TEL:+886-3-567-0766</text>
</g>
<g font-size="1.3">
<text x="30.8" y="1.4">5</text>
<text x="88.8" y="1.4">4</text>
<text x="146.8" y="1.4">3</text>
<text x="204.8" y="1.4">2</text>
<text x="262.9" y="1.4">1</text>
<text x=".5" y="23.4">D</text>
<text x="292.4" y="23.4">D</text>
<text x=".5" y="64.4">C</text>
<text x="292.4" y="64.4">C</text>
<text x=".5" y="105.4">B</text>
<text x="292.4" y="105.4">B</text>
<text x=".5" y="146.4">A</text>
<text x="292.4" y="146.4">A</text>
<text x="30.8" y="167.2">5</text>
<text x="88.8" y="167.2">4</text>
<text x="146.8" y="167.2">3</text>
<text x="204.8" y="167.2">2</text>
<text x="262.9" y="167.2">1</text>
</g>
</svg>
